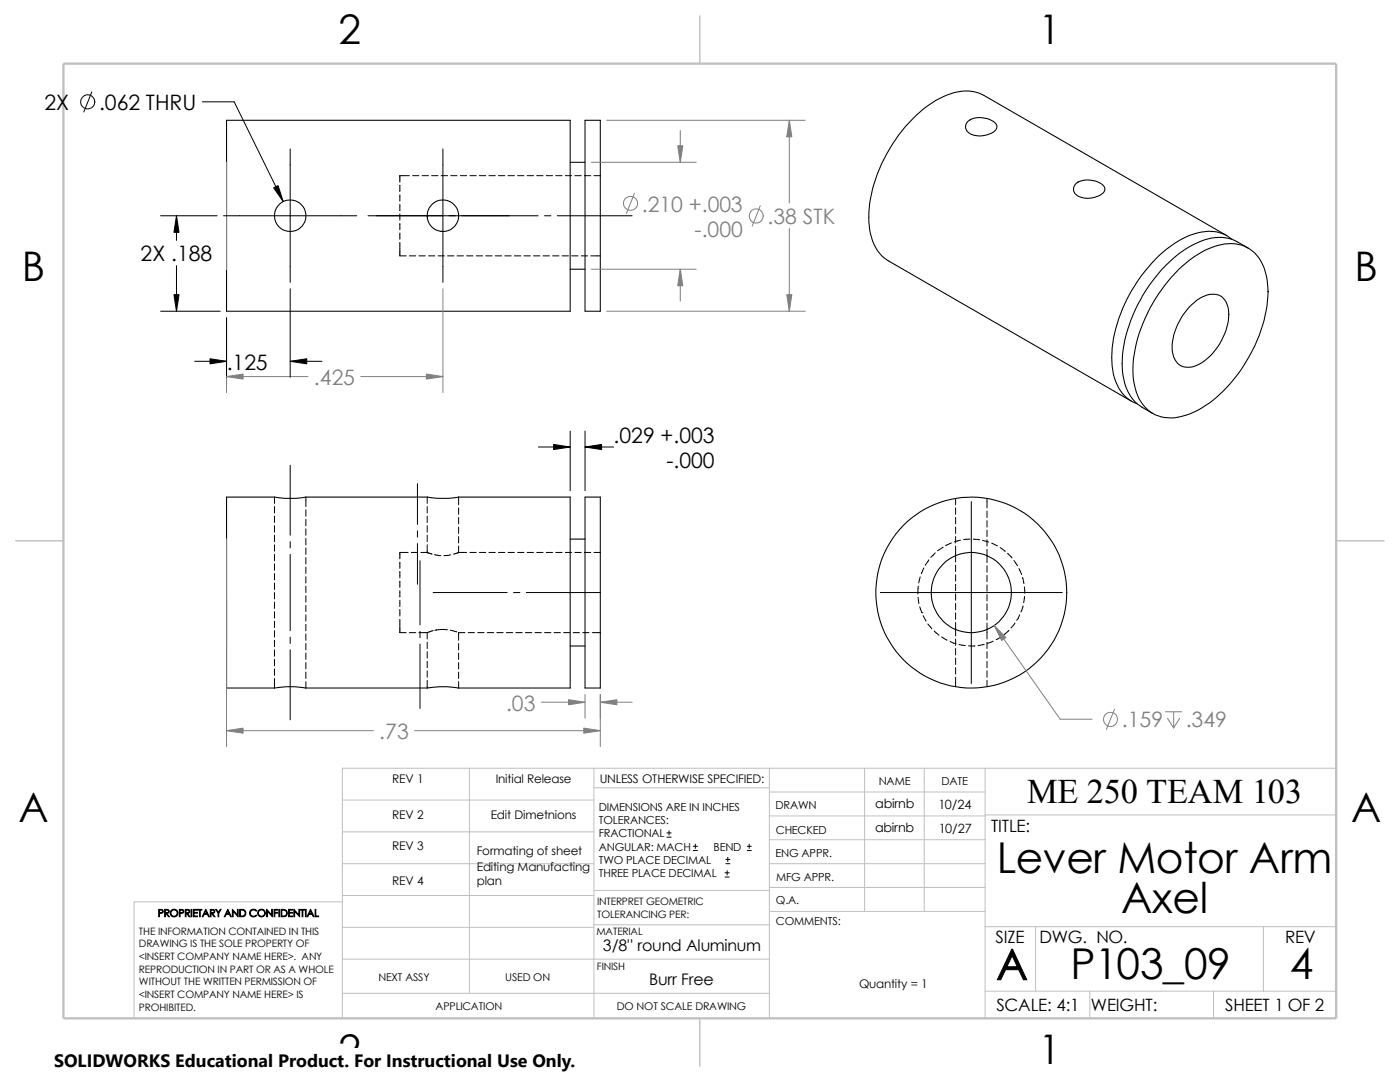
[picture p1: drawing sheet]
<svg xmlns="http://www.w3.org/2000/svg" width="279mm" height="216mm" viewBox="0 0 279 216" stroke-linecap="round" stroke-linejoin="round" font-family="sans-serif">
<g fill="none" stroke="#c0c0c0" stroke-width=".2">
<path d="M68.3 159.6h50.2M93.7 153.3v44.9M118.5 157.2h35M118.5 153.3v49.9M153.5 153.3v49.9M153.5 158h43.1M172.6 153.3v28.6M184.4 153.3v28.6M196.6 153.3v49.9M266.7 153.3h-198.4v49.9M68.3 180h-41.5v23.2M68.3 166h50.2"/>
<path d="M68.3 172.3h50.2M68.3 178.7h50.2M118.5 177.7h35.1M153.5 167.6h43.1M153.5 162.8h43.1M153.5 172.3h43.1M153.5 177.1h43.1M196.6 162.6h70.1M68.3 191.4h85.2M68.3 185h50.2M68.3 198.2h85.2M118.5 184.5h35.1"/>
<path d="M153.6 181.9h43M196.6 197.8h70.1M196.6 184.9h70.1M206.7 184.9v12.9M217.5 197.8v5.4M242.2 197.8v5.4M252.1 184.9v12.9"/>
</g>
<path d="M139.7 3.2v9.5M3.1 107.9h9.6M266.7 107.9h9.5M139.7 203.2v9.5" fill="none" stroke="#c0c0c0" stroke-width=".21"/>
<path d="M12.7 12.7h254v190.5h-254z" fill="none" stroke="#c0c0c0" stroke-width=".47"/>
<g fill="none" stroke="#000" stroke-width=".2">
<path d="M18.3 18.3l-1.6 4.1M40.4 20.3h6.3l9.8 19.9M57.9 29.7v26.6M79.8 37v1.2M79.8 38.9v1.2M81.7 35.1h-1.9v1.2M82.3 35.1h1.3M84.2 35.1h1.3M86.1 35.1h1.3M88.1 35.1h1.2M88.4 29.7v26.6M90 35.1h1.2"/>
<path d="M91.9 35.1h1.2M93.8 35.1h1.2M95.7 35.1h1.2M97.6 35.1h1.2M99.5 35.1h1.3M101.4 35.1h1.3M103.3 35.1h1.3M105.2 35.1h1.3M107.1 35.1h1.3M109 35.1h1.3M110.9 35.1h1.3M112.8 35.1h1.3"/>
<path d="M114.7 35.1h1.3M116.6 35.1h1.3M118.5 35.1h1.3M32 43.1h11.3M35.2 43.1v4.9M35.2 53v9.1M44.6 43.1h26.6M57.9 57.6v17.7M73.4 43.1h34M79.8 40.8v1.2M79.8 42.7v1.2M79.8 44.6v1.2"/>
<path d="M79.8 46.5v1.3M79.8 48.4v1.3M79.8 49.8v1.3h1.3M81.7 51.1h1.3M83.6 51.1h1.3M85.3 43.1v.6M85.5 51.1h1.3M87.4 51.1h1.3M88 46.2h.3M89.3 51.1h1.3M91.2 51.1h1.3M93.1 51.1h1.3"/>
<path d="M95 51.1h1.3M96.9 51.1h1.3M98.8 51.1h1.3M100.8 51.1h1.2M102.7 51.1h1.2M104.6 51.1h1.2M106.5 51.1h1.2M108.4 51.1h1.2M108.7 43.1h1.2M110.3 51.1h1.2M111.2 43.1h15M112.2 51.1h1.3"/>
<path d="M114.1 51.1h1.3M116 51.1h1.3M117.9 51.1h1.9M32 62.1h11.9M38.9 72.1h6.3M45.2 63.4v11.9M57.9 72.1h6.4M54.8 99.2v1.3M57.9 92.8v14M61 99.2v1.9M83.3 96.5v8.1M85.3 99.2v1.3"/>
<path d="M91.5 99.2v1.5M107.4 89.2h6.4M113.8 86v11.9M116.8 86v11.9M116.8 89.2h5.7M190.7 99.4v1.3M197 99.4v1.9M54.8 101.1v1.3M54.8 103v1.3M54.8 104.9v1.3M54.8 106.8v1.3M54.8 108.7v1.3"/>
<path d="M54.8 110.6v1.3M54.8 112.5v1.3M54.8 114.4v1.3M54.8 116.3v1.3M54.8 118.2v1.3M57.9 108.1v1.2M57.9 110.6v15.3M61 101.7v1.3M61 103.6v1.3M61 105.5v1.3M61 107.4v1.3M61 109.3v1.3"/>
<path d="M61 111.3v1.2M61 113.2v1.2M61 115.1v1.2M61 117v1.2M61 118.9v1.2M79.8 112.1v1.3M79.8 114v1.3M79.8 116v1.2M79.8 117.9v1.2M79.8 119.8v1.2M81.4 110.2h-1.6v1.3M82.1 110.2h1.3"/>
<path d="M83.3 105.9v1.3M83.3 108.5v8.1M83.8 111.9v12.8M84 110.2h1.3M85.3 110.2l.9 .4M85.3 110.2l.1 .1M85.3 101.1v1.3M85.3 103v1.3M85.3 104.9v1.3M85.3 106.8v1.3M85.3 108.7v1.5M86.4 118.2h14.8"/>
<path d="M86.7 110.7l1.3 .2M89.9 110.7l-1.3 .2M91.5 110.2l-.1 .1M91.5 110.2l-1 .4M91.5 110.2h1.6M91.5 101.3v1.3M91.5 103.3v1.2M91.5 105.2v1.2M91.5 107.1v1.2M91.5 109v1.2M93.8 110.2h1.2M95.7 110.2h1.2"/>
<path d="M97.6 110.2h1.2M99.5 110.2h1.3M101.4 110.2h1.3M102.5 118.2h1.3M103.3 110.2h1.3M105 118.2h14.8M105.2 110.2h1.3M107.1 110.2h1.3M109 110.2h1.3M110.9 110.2h1.3M112.8 110.2h1.3M114.7 110.2h1.3"/>
<path d="M116.6 110.2h1.3M118.5 110.2h1.3M175.7 118.2h36.3M183.2 119.2l.2 1.2M183.3 117l-.1 1.5M183.6 115.1l-.3 1.2M184.4 113.3l-.5 1.2M185.4 111.7l-.7 1.1M186.6 110.3l-.8 .9M188.2 109.2l-1.1 .7M189.9 108.3l-1.2 .5M190.7 101.3v1.3"/>
<path d="M190.7 103.3v1.2M190.7 105.2v1.2M190.7 107.1v1.2M190.7 109v3.1M190.7 112.8v1.2M190.7 114.7v1.3M190.7 116.6v1.3M190.7 118.5v1.3M191.7 107.8l-1.2 .3M193.6 107.6l-1.3 .1M193.8 100.1v36.3M194.2 107.6l1.3 .1"/>
<path d="M196.1 107.8l1.2 .4M197 102v1.3M197 103.9v1.3M197 105.8v1.3M197 107.7v1.3M197 109.6v2.7M197 112.9v1.3M197 114.8v1.3M197 116.7v1.3M197 118.6v1.3M197.9 108.4l1.2 .5M199.6 109.3l1 .7"/>
<path d="M201.1 110.4l.9 .9M202.4 111.8l.7 1.1M203.4 113.5l.5 1.1M204 115.2l.3 1.3M204.4 117.1l.1 1.3M204.5 119l-.2 1.3M54.8 120.1v1.3M54.8 122v1.3M54.8 124v1.2M54.8 125.9v1.2M54.8 127.8v1.2M54.8 129.7v1.2"/>
<path d="M54.8 131.6v1.2M54.8 133.5v1.2M54.8 135.4v1.9M57.9 127.1v1.3M57.9 129.7v13.9M61 120.8v1.2M61 122.7v1.3M61 124.6v1.3M61 126.5v1.3M61 128.4v1.3M61 130.3v1.3M61 132.2v1.3"/>
<path d="M61 134.1v1.3M61 136v1.3M79.8 121.7v1.2M79.8 123.6v1.2M79.8 125v1.2h1.3M81.7 126.2h1.3M83.6 126.2h1.7M83.8 126v1.3M83.8 128.5v12.9M85.3 126.2v1.3M85.3 128.1v1.3M85.3 130v1.3"/>
<path d="M85.3 132v1.2M85.3 133.9v1.2M85.3 135.8v1.5M86.4 125.8l-1.1 .4M89.3 125.6h-1.2l-1.3 .2M89.9 125.7l1.2 .4M91.5 128.4v1.3M91.5 130.3v1.3M91.5 132.2v1.3M91.5 134.1v1.3M91.5 136v1.3M92.8 126.2h-1.3v1.6"/>
<path d="M93.4 126.2h1.3M95.3 126.2h1.3M97.2 126.2h1.3M99.1 126.2h1.3M101 126.2h1.3M103 126.2h1.2M104.9 126.2h1.2M106.8 126.2h1.2M108.7 126.2h1.2M110.6 126.2h1.2M112.5 126.2h1.2M114.4 126.2h1.3"/>
<path d="M116.3 126.2h1.3M118.2 126.2h1.6M183.6 121.1l.4 1.2M184 122.3h.1M184.2 122.9l.6 1.1M185.2 124.5l.8 1M186.4 125.9l1 .8M187.9 127.1l1.1 .6M189.6 128l1.2 .4M190.7 120.4v1.3M190.7 122.3v1.3M190.7 124.2v2.7"/>
<path d="M190.7 127.5v1.3M190.7 129.4v1.3M190.7 131.3v1.3M190.7 133.2v1.3M190.7 135.1v1.9M191.4 128.6l1.3 .2M193.3 128.9h1.3M196.4 128.6l-1.2 .2M197 120.5v1.3M197 122.4v1.3M197 124.3v3.2M197 128.1v1.3"/>
<path d="M197 130v1.3M197 132v1.2M197 133.9v1.2M197 135.8v1.2M198.2 127.9l-1.2 .5M199.9 127l-1.1 .6M201.3 125.8l-.9 .8M202.6 124.3l-.8 1M203.5 122.7l-.6 1.1M204.2 120.9l-.4 1.2M133.1 167h.8M133.1 166.2h.8"/>
<path d="M133.5 165.8v.8M138.3 169.7h.9M138.3 168.9h.9M138.8 168.4v.9M144.7 175h.8M144.7 174.2h.8M144.9 172.3h.8M144.9 171.5h.8M145.1 173.7v.9M145.2 171.1v.8M149.1 169.7h.8M149.1 168.9h.8"/>
<path d="M149.5 168.4v.9"/>
<circle cx="17.5" cy="20.3" r="1.41"/>
</g>
<g fill="none" stroke="#000" stroke-width=".21">
<path d="M45.2 24h68.6v38.1h-68.6zM113.8 32.4h3M116.8 24h3v38.1h-3zM193.1 24.3a4.5 4.5 0 0 1 5.7 .5 1.23 1.23 0 0 1-.8 1.7 4.4 4.4 0 0 1-5-.3 1.5 1.5 0 0 1 .1-1.9zM214.7 36.7a4.5 4.5 0 0 1 5.6 .5 1.06 1.06 0 0 1-.5 1.5 4.4 4.4 0 0 1-5.3 0 1.5 1.5 0 0 1 .2-2zM113.8 53.7h3M235.2 53.8a16.7 16.7 0 0 1 9.9-5.2 6.9 6.9 0 0 1 7.4 5.5 21.2 21.2 0 0 1-1.6 13.8 28.5 28.5 0 0 1-11.9 14 10.1 10.1 0 0 1-7.9 1.1 7.7 7.7 0 0 1-4.7-6.2 23.2 23.2 0 0 1 2.6-14.2 32.8 32.8 0 0 1 6.2-8.8zM244.9 47l-48.5-27.9a8.8 8.8 0 0 0-8.2 .2 27 27 0 0 0-11.7 12.3 23.4 23.4 0 0 0-2.8 15.1 7.8 7.8 0 0 0 3.6 5.4l48.5 28M245.9 47.8a7.5 7.5 0 0 0-7.6-1.1 22.2 22.2 0 0 0-10.5 8.2 28.1 28.1 0 0 0-5.9 17.3 9.2 9.2 0 0 0 4.1 8l.9 .4M249.1 49.5a11.9 11.9 0 0 0-3.9-1.9 10 10 0 0 0-7.2 1.3 28.9 28.9 0 0 0-12.3 14.9 20.5 20.5 0 0 0-1.2 12.8 7.9 7.9 0 0 0 3.4 4.6l2.1 1.3M237.4 61.3a6.4 6.4 0 0 1 5.3-2.5 3.3 3.3 0 0 1 2.5 3.3 11.9 11.9 0 0 1-6.9 11 3.1 3.1 0 0 1-4.3-2.7 11.8 11.8 0 0 1 3.4-9.1zM45.2 99.2h9.6a19.4 19.4 0 0 0 6.2 0h24.3a19.4 19.4 0 0 0 6.2 0h22.3v38.1h-22.3a19.4 19.4 0 0 0-6.2 0h-24.3a19.4 19.4 0 0 0-6.2 0h-9.6z"/>
<path d="M116.8 99.2h3v38.1h-3zM113.8 107.6h3M113.8 128.9h3"/>
<circle cx="57.9" cy="43" r="3.1"/>
<circle cx="88.4" cy="43" r="3.1"/>
<circle cx="193.8" cy="118.3" r="8"/>
<circle cx="193.8" cy="118.2" r="19.1"/>
</g>
<g fill="none" stroke="#808080" stroke-width=".2">
<path d="M45.2 32.4v21.3zM118 32.4h20.9M121.1 24h39.6M126.6 38.6l-1.6 4M135.8 26v6.4M157.5 24v16.5M88.4 57.6v20.7M118 53.7h20.9M135.8 53.7v6.4M151.7 41.1l-1.6 4M157.5 45.6v16.5M45.2 63.4v14.9"/>
<path d="M45.2 75.1h16.3M72 75.1h16.4M121.1 62.1h39.6M45.2 119.5v29.5M45.2 107.6v21.3zM116.8 138.6v4.7M119.8 138.6v10.4M198.4 124.8l13.2 18.7h6.3M45.2 145.8h29.3M82.7 145.8h37.1M108 140.1h8.8M119.8 140.1h6.4"/>
<path d="M222.4 141.5l-1.6 4M232.6 142h3.2M233 143.3l1.2 1.9M234.2 142v3.2M235.4 143.3l-1.2 1.9"/>
<circle cx="125.9" cy="40.6" r="1.4"/>
<circle cx="150.9" cy="43.1" r="1.41"/>
<circle cx="221.6" cy="143.6" r="1.41"/>
</g>
<g fill="#808080" stroke="#808080" stroke-width=".2">
<path d="M198.4 124.8l2.3 2.4-.8 .6z"/>
<path d="M157.5 24l.5 3.3h-1z"/>
<path d="M157 58.8h1l-.5 3.3z"/>
<path d="M135.8 53.7l.5 3.3h-1z"/>
<path d="M135.3 29.1h1l-.5 3.3z"/>
<path d="M85.1 74.6l3.3 .5-3.3 .5z"/>
<path d="M45.2 75.1l3.3-.5v1z"/>
<path d="M116.5 145.3l3.3 .5-3.3 .5z"/>
<path d="M45.2 145.8l3.3-.5v1z"/>
<path d="M119.8 140.1l3.3-.5v1z"/>
<path d="M113.5 139.6l3.3 .5-3.3 .5z"/>
</g>
<path d="M35.2 43.1l.5 3.3h-1zM54.6 37.5l.9-.5 1 3.2zM34.7 58.8h1l-.5 3.3zM41.9 71.6l3.3 .5-3.3 .5zM57.9 72.1l3.3-.5v1zM110.5 88.7l3.3 .5-3.3 .5zM116.8 89.2l3.3-.5v1z" fill="#000" stroke="#000" stroke-width=".2"/>
<path d="M10.8 209.2h104.1v6.7h-104.1z" fill="#fff"/>
<g font-size="8.5">
<text x="199" y="174.1">Lever Motor Arm</text>
<text x="223.7" y="182.2">Axel</text>
<text x="198.8" y="195.5">A</text>
<text x="213.7" y="195.3">P103_09</text>
<text x="257.4" y="195.3">4</text>
</g>
<g font-size="8.1">
<text x="67.6" y="8.8">2</text>
<text x="207.3" y="8.8">1</text>
<text x="4.4" y="56.1">B</text>
<text x="270.3" y="56.1">B</text>
<text x="3.7" y="164.1">A</text>
<text x="269.6" y="164.1">A</text>
<text x="67.6" y="212.3">2</text>
<text x="207.3" y="212.3">1</text>
</g>
<text font-size="6.9" x="205" y="160.1">ME 250 TEAM 103</text>
<g font-size="4.2">
<text x="8.9" y="22">2X</text>
<text x="19.8" y="22">.062 THRU</text>
<text x="28.1" y="52.2">2X .188</text>
<text x="45.2" y="73.8">.125</text>
<text x="122.5" y="88.3">.029 +.003</text>
<text x="133" y="93.4">-.000</text>
</g>
<g font-size="4.2" fill="#808080">
<text x="128.1" y="42.2">.210 +.003</text>
<text x="138.6" y="47.3">-.000</text>
<text x="153.2" y="44.7">.38 STK</text>
<text x="62.6" y="76.8">.425</text>
<text x="101" y="141.8">.03</text>
<text x="75.7" y="147.4">.73</text>
<text x="223.9" y="145.2">.159</text>
<text x="236.6" y="145.2">.349</text>
</g>
<text font-size="3.6" x="10.8" y="213">SOLIDWORKS Educational Product. For Instructional Use Only.</text>
<g font-size="3.4">
<text x="197.8" y="166">TITLE:</text>
<text x="198.7" y="188.1">SIZE</text>
<text x="207.5" y="188.1">DWG. NO.</text>
<text x="256.5" y="188.2">REV</text>
<text x="198.8" y="201.7">SCALE: 4:1</text>
<text x="217.7" y="201.8">WEIGHT:</text>
<text x="244.5" y="201.7">SHEET 1 OF 2</text>
</g>
<g font-size="3.2">
<text x="120.3" y="189.8">3/8'' round Aluminum</text>
<text x="129.6" y="196.6">Burr Free</text>
</g>
<g font-size="2.5">
<text x="174.7" y="161.3">abirnb</text>
<text x="187.3" y="161.4">10/24</text>
<text x="174.6" y="166.1">abirnb</text>
<text x="187.4" y="166.2">10/27</text>
</g>
<g font-size="2.4">
<text x="78.3" y="156.2">REV 1</text>
<text x="98.9" y="156.2">Initial Release</text>
<text x="119.7" y="156.2">UNLESS OTHERWISE SPECIFIED:</text>
<text x="78.3" y="163.4">REV 2</text>
<text x="98" y="163.4">Edit Dimetnions</text>
<text x="78.3" y="169.6">REV 3</text>
<text x="95.2" y="170.6">Formating of sheet</text>
<text x="95.2" y="173.8">Editing Manufacting</text>
<text x="78.3" y="176.6">REV 4</text>
<text x="95.2" y="176.6">plan</text>
<text x="171.4" y="197.1">Quantity = 1</text>
</g>
<g font-size="2.2">
<text x="119.5" y="161.8">DIMENSIONS ARE IN INCHES</text>
<text x="154.8" y="161.5">DRAWN</text>
<text x="175.4" y="156.7">NAME</text>
<text x="187.9" y="156.7">DATE</text>
<text x="119.5" y="164.4">TOLERANCES:</text>
<text x="119.5" y="167.1">FRACTIONAL</text>
<text x="154.8" y="166.3">CHECKED</text>
<text x="119.5" y="172.4">TWO PLACE DECIMAL</text>
<text x="119.5" y="169.8">ANGULAR: MACH</text>
<text x="142.4" y="169.8">BEND</text>
<text x="154.8" y="171">ENG APPR.</text>
<text x="119.5" y="175">THREE PLACE DECIMAL</text>
<text x="154.9" y="175.7">MFG APPR.</text>
<text x="154.9" y="184.7">COMMENTS:</text>
<text x="154.9" y="180.5">Q.A.</text>
</g>
<g font-size="2.1">
<text x="75.5" y="195.7">NEXT ASSY</text>
<text x="100.8" y="195.7">USED ON</text>
<text x="86.9" y="201.5">APPLICATION</text>
<text x="123.1" y="201.6">DO NOT SCALE DRAWING</text>
</g>
<g font-size="2">
<text x="31.5" y="182.9">PROPRIETARY AND CONFIDENTIAL</text>
<text x="119.2" y="183.1">TOLERANCING PER:</text>
<text x="119.2" y="180.6">INTERPRET GEOMETRIC</text>
<text x="27.7" y="186.5">THE INFORMATION CONTAINED IN THIS</text>
<text x="27.7" y="189.1">DRAWING IS THE SOLE PROPERTY OF</text>
<text x="27.7" y="191.6">&lt;INSERT COMPANY NAME HERE&gt;. ANY</text>
<text x="119" y="186.6">MATERIAL</text>
<text x="27.7" y="194.1">REPRODUCTION IN PART OR AS A WHOLE</text>
<text x="27.7" y="196.6">WITHOUT THE WRITTEN PERMISSION OF</text>
<text x="119.1" y="193.5">FINISH</text>
<text x="27.7" y="199.1">&lt;INSERT COMPANY NAME HERE&gt; IS</text>
<text x="27.7" y="201.7">PROHIBITED.</text>
</g>
</svg>
